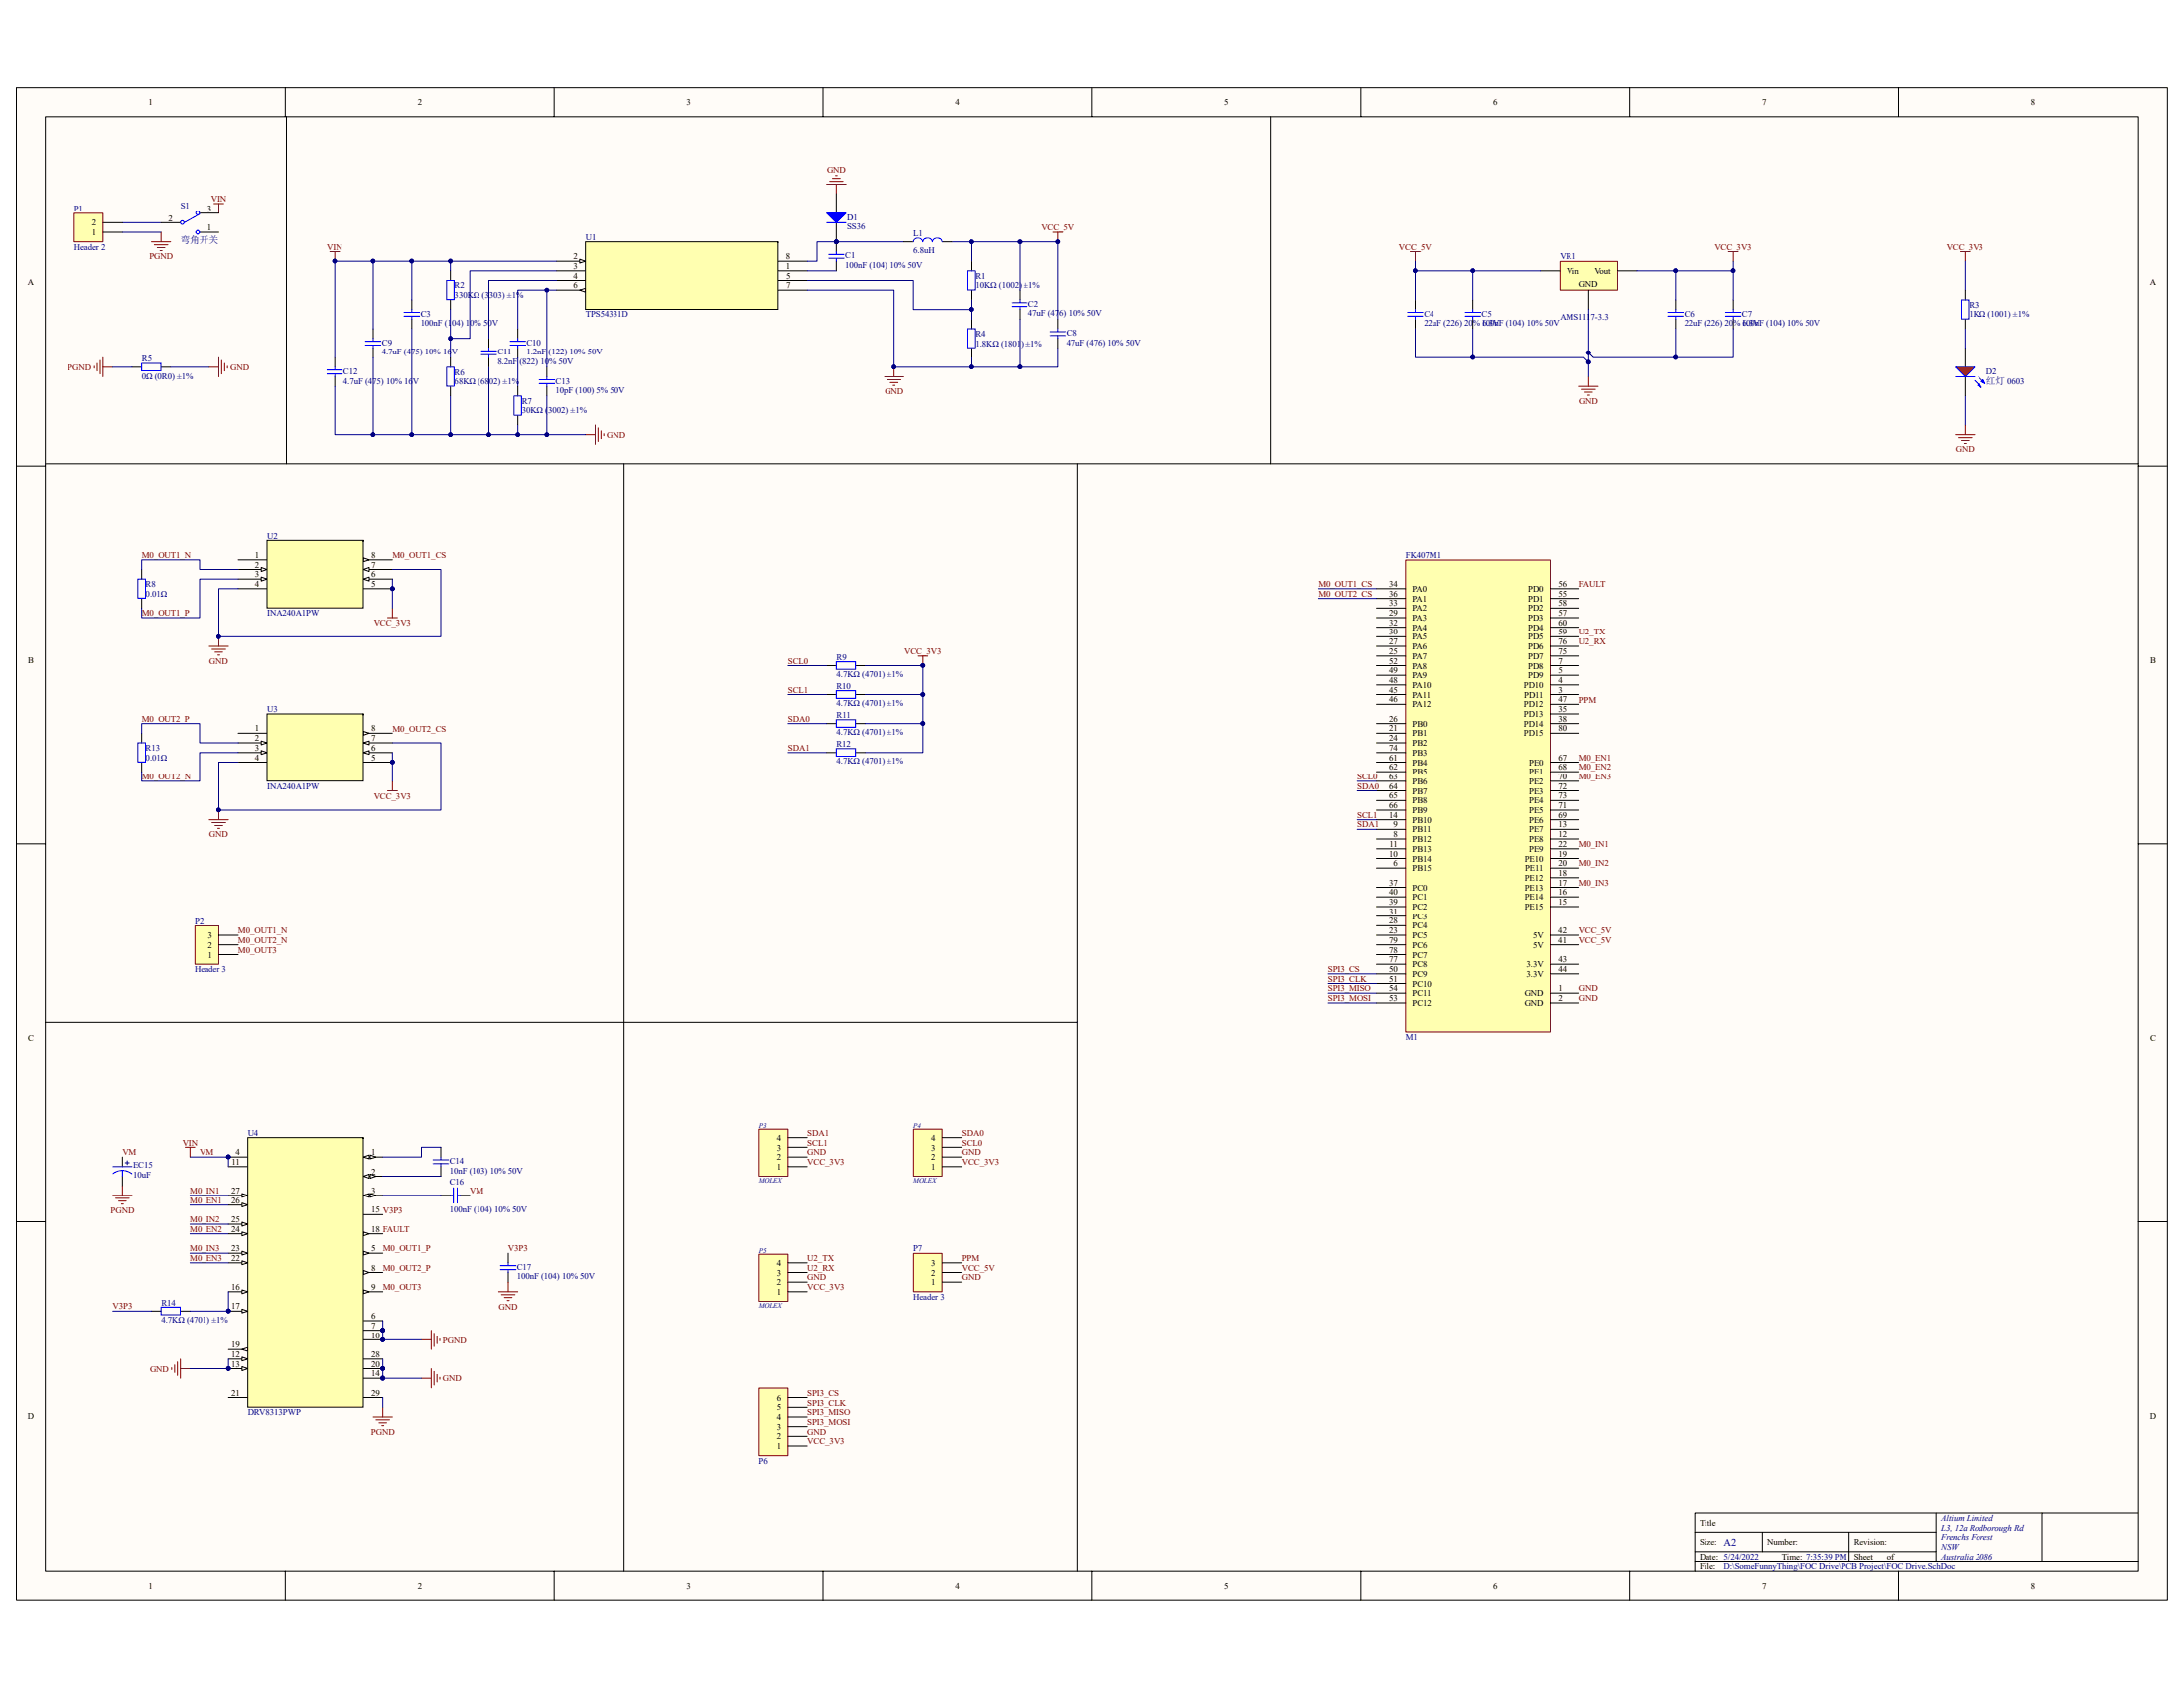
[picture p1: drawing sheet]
<svg xmlns="http://www.w3.org/2000/svg" width="279mm" height="216mm" viewBox="0 0 279 216" stroke-linecap="round" stroke-linejoin="round" font-family="sans-serif">
<path d="M2.1 11.3h275.2v193.3h-275.2z" fill="#fffcf8"/>
<path d="M2.1 11.3h275.2v193.3h-275.2z" fill="none" stroke="#000" stroke-width=".13"/>
<path d="M5.8 15h267.8v185.9h-267.8z" fill="#fffcf8"/>
<g fill="none" stroke="#000" stroke-width=".13">
<path d="M5.8 15h267.8v185.9h-267.8zM36.5 11.2v3.7M70.9 11.2v3.7M105.3 11.2v3.7M139.7 11.2v3.7M174.1 11.2v3.7M208.5 11.2v3.7M242.9 11.2v3.7M52.7 38.4v1.2M57.6 34.6v1.3M57.6 38.4v1.2M71.2 33.4h3.7"/>
<path d="M99.6 34.6h3.7M107 30.9v1.3M107 33.4v1.2M124.3 33.4v1.2M124.3 37.1v1.3M188.4 38.4v1.2M2.1 59.6h3.7M42.8 45.7v1.3M42.8 48.2v1.2M47.8 42v1.3M47.8 44.5v1.2M52.7 40.8v1.2"/>
<path d="M57.6 45.7v1.3M57.6 49.4v1.3M62.5 43.3v1.2M62.5 45.7v1.3M66.3 42v1.3M66.3 44.5v1.2M66.3 49.4v1.3M66.3 53.1v1.3M70 47v1.2M70 49.4v1.3M188.4 40.8v1.2M273.6 59.6h3.7"/>
<path d="M2.1 107.9h3.7M273.6 107.9h3.7M2.1 156.3h3.7M56.4 152.9h1.2M58.9 152.9h1.2M273.6 156.3h3.7M216.8 196h30.9M216.8 198.5h30.9M225.5 196v2.5M236.6 196v3.7M247.7 193.5v6.2M261.2 193.5h-44.4v7.4"/>
<path d="M273.6 193.5h-12.4v6.2M273.6 199.7h-56.8M36.5 200.9v3.7M70.9 200.9v3.7M105.3 200.9v3.7M139.7 200.9v3.7M174.1 200.9v3.7M208.5 200.9v3.7M242.9 200.9v3.7"/>
</g>
<g fill="none" stroke="#00f" stroke-width=".13">
<path d="M51.7 39.9h2M52.7 39.6v.3M57.1 35.9h1v2.4h-1zM106 33h2M106 32.6h2M107 32.2v.4M107 33v.4M123.8 34.6h.9v2.5h-.9zM187.5 39.9h1.9M188.4 39.6v.3M41.8 47.3h2M41.8 47.8h2"/>
<path d="M42.8 47v.3M42.8 47.8v.4M46.8 43.6h1.9M46.8 44.1h1.9M47.8 43.3v.3M47.8 44.1v.4M51.7 40.4h2M52.7 40.4v.4M57.1 47h1v2.4h-1zM61.6 44.9h1.9M61.6 45.4h1.9M62.5 44.5v.4"/>
<path d="M62.5 45.4v.3M65.3 43.6h1.9M65.3 44.1h1.9M65.8 50.7h.9v2.4h-.9zM66.3 43.3v.3M66.3 44.1v.4M69 48.6h2M69 49.1h2M70 48.2v.4M70 49.1v.3M187.5 40.4h1.9M188.4 40.4v.4"/>
<path d="M57.6 152.9h.4M58 151.9v2M58.5 151.9v2M58.5 152.9h.4"/>
</g>
<g fill="#000080" stroke="#000080" stroke-width=".13">
<circle cx="107" cy="30.9" r=".23"/>
<circle cx="42.8" cy="33.4" r=".23"/>
</g>
<path d="M42.2 32.2h1.2M42.8 32.2v1.2M74.9 55.6h1.2M76.1 54.4v2.4M76.5 54.7v1.8M76.9 55.1v1M77.2 55.5v.2" fill="none" stroke="#800000" stroke-width=".13"/>
<path d="M74.1 33.2l.8 .2-.8 .3z" fill="#fffcf8"/>
<path d="M71.2 34.6h3.7M71.2 35.9h3.7M71.2 37.1h3.7M74.1 33.2l.8 .2-.8 .3zM99.6 35.9h3.7" fill="none" stroke="#000" stroke-width=".13"/>
<path d="M74.1 37.1l.8-.2v.5z" fill="#fffcf8"/>
<path d="M74.1 37.1l.8-.2v.5zM99.6 37.1h3.7M99.6 33.4h3.7" fill="none" stroke="#000" stroke-width=".13"/>
<path d="M74.9 30.9v8.7h24.6v-8.7z" fill-rule="evenodd" fill="#ffffb0" stroke="#000" stroke-width=".13"/>
<path d="M130.4 37.1v1.3M130.4 39.6v1.2M16.9 47h1.2M20.6 47h1.2M124.3 40.8v1.2M124.3 44.5v1.2M135.4 40.8v1.2M135.4 43.3v1.2" fill="none" stroke="#000" stroke-width=".13"/>
<path d="M129.4 38.7h2M129.4 39.2h2M130.4 38.4v.3M130.4 39.2v.4M18.1 46.5h2.5v.9h-2.5zM123.8 42h.9v2.5h-.9zM134.4 42.9h2M134.4 42.4h2M135.4 42v.4M135.4 42.9v.4" fill="none" stroke="#00f" stroke-width=".13"/>
<g fill="none" stroke="#800000" stroke-width=".13">
<path d="M19.4 30.9h2.4M19.7 31.3h1.8M20.1 31.7h1M20.5 32.1h.2M20.6 29.7v1.2M27.4 26h1.2M28 26v1.3M105.7 23.6h2.5M106.1 23.2h1.7M106.5 22.8h1M106.9 22.5h.2M107 23.6v1.2"/>
<path d="M134.7 29.7h1.3M135.4 29.7v1.2M12.1 46.8v.3M12.4 46.5v1M12.8 46.1v1.7M13.2 47h1.2M13.2 45.7v2.5M26.8 47h1.2M28 45.7v2.5M28.4 46.1v1.7M28.7 46.5v1M29.1 46.8v.3"/>
</g>
<circle cx="135.4" cy="30.9" r=".23" fill="#000080" stroke="#000080" stroke-width=".13"/>
<path d="M199.6 33.5h7.3v3.6h-7.3z" fill="#ffffb0"/>
<path d="M180.4 32.2h1.3M181 32.2v1.2M199.6 33.4h7.3v3.7h-7.3zM221.1 32.2h1.3M221.8 32.2v1.2M250.8 32.2h1.2M251.4 32.2v1.2M202 49.4h2.5M202.4 49.8h1.7M202.8 50.2h.9M203.1 50.5h.3M203.2 48.2v1.2" fill="none" stroke="#800000" stroke-width=".13"/>
<g fill="none" stroke="#000" stroke-width=".13">
<path d="M181 38.4v1.2M197.1 34.6h2.4M203.2 37.1v2.5M206.9 34.6h2.5M214.4 38.4v1.2M221.8 38.4v1.2M251.4 37.1v1.3M181 40.8v1.2M214.4 40.8v1.2M221.8 40.8v1.2M251.4 40.8v1.2M251.4 44.5v2.5"/>
<path d="M251.4 48.2v2.5"/>
</g>
<g fill="none" stroke="#00f" stroke-width=".13">
<path d="M180 39.9h2M181 39.6v.3M213.4 39.9h1.9M214.4 39.6v.3M220.8 39.9h1.9M221.8 39.6v.3M250.9 38.4h.9v2.4h-.9zM180 40.4h2M181 40.4v.4M213.4 40.4h1.9M214.4 40.4v.4M220.8 40.4h1.9"/>
<path d="M221.8 40.4v.4"/>
</g>
<path d="M250.1 47h2.5l-1.2 1.2z" fill="#f00"/>
<path d="M250.1 47h2.5l-1.2 1.2zM252.6 48.7l.9 .9M253.1 48.2l.9 .9" fill="none" stroke="#00f" stroke-width=".13"/>
<path d="M253 49.3l.2-.2 .3 .5z" fill="#00f"/>
<path d="M253 49.3l.2-.2 .3 .5z" fill="none" stroke="#00f" stroke-width=".13"/>
<path d="M253.5 48.8l.2-.2 .3 .5z" fill="#00f"/>
<path d="M250.1 48.2h2.5M253.5 48.8l.2-.2 .3 .5z" fill="none" stroke="#00f" stroke-width=".13"/>
<path d="M250.1 55.6h2.5M250.5 56h1.7M250.9 56.3h1M251.2 56.7h.3M251.4 54.4v1.2" fill="none" stroke="#800000" stroke-width=".13"/>
<path d="M46.5 148h2.5" fill="none" stroke="#000" stroke-width=".13"/>
<path d="M46.5 148l.7-.3v.5z" fill="#fffcf8"/>
<path d="M46.5 148l.7-.3v.5z" fill="none" stroke="#000" stroke-width=".13"/>
<path d="M47.4 147.7l.7 .3-.7 .2z" fill="#fffcf8"/>
<path d="M46.5 150.4h2.5M47.4 147.7l.7 .3-.7 .2z" fill="none" stroke="#000" stroke-width=".13"/>
<path d="M46.5 150.4l.7-.2v.5z" fill="#fffcf8"/>
<path d="M46.5 150.4l.7-.2v.5z" fill="none" stroke="#000" stroke-width=".13"/>
<path d="M47.4 150.2l.7 .2-.7 .3z" fill="#fffcf8"/>
<path d="M46.5 152.9h2.5M47.4 150.2l.7 .2-.7 .3z" fill="none" stroke="#000" stroke-width=".13"/>
<path d="M46.5 152.9l.7-.2v.4z" fill="#fffcf8"/>
<path d="M46.5 152.9l.7-.2v.4z" fill="none" stroke="#000" stroke-width=".13"/>
<path d="M47.4 152.7l.7 .2-.7 .2z" fill="#fffcf8"/>
<path d="M29.2 148h2.5M47.4 152.7l.7 .2-.7 .2zM46.5 160.3h2.5" fill="none" stroke="#000" stroke-width=".13"/>
<circle cx="29.2" cy="148" r=".23" fill="#000080" stroke="#000080" stroke-width=".13"/>
<path d="M46.5 160l.7 .3-.7 .2z" fill="#fffcf8"/>
<path d="M46.5 160l.7 .3-.7 .2zM46.5 168.9h2.5M46.5 170.1h2.5M46.5 162.8h2.5" fill="none" stroke="#000" stroke-width=".13"/>
<circle cx="49" cy="170.1" r=".24" fill="#000080" stroke="#000080" stroke-width=".13"/>
<path d="M46.5 162.5l.7 .3-.7 .2z" fill="#fffcf8"/>
<path d="M46.5 162.5l.7 .3-.7 .2zM46.5 165.2h2.5" fill="none" stroke="#000" stroke-width=".13"/>
<path d="M46.5 165l.7 .2-.7 .3z" fill="#fffcf8"/>
<path d="M29.2 149.2h2.5M29.2 173.8h2.5M46.5 165l.7 .2-.7 .3zM46.5 171.4h2.5" fill="none" stroke="#000" stroke-width=".13"/>
<path d="M48.8 171.2l.2-.1 .1 .1 .1 .2-.1 .1-.1 .1-.2-.1-.1-.1z" fill-rule="evenodd" fill="#000080" stroke="#000080" stroke-width=".13"/>
<path d="M31 173.6l.7 .2-.7 .3z" fill="#fffcf8"/>
<path d="M29.2 175.1h2.5M31 173.6l.7 .2-.7 .3z" fill="none" stroke="#000" stroke-width=".13"/>
<path d="M31 174.8l.7 .3-.7 .2z" fill="#fffcf8"/>
<path d="M46.5 155.4h2.5M29.2 165.2h2.5M31 174.8l.7 .3-.7 .2zM46.5 176.3h2.5" fill="none" stroke="#000" stroke-width=".13"/>
<g fill="#000080" stroke="#000080" stroke-width=".13">
<circle cx="29.2" cy="175.1" r=".23"/>
<circle cx="49" cy="176.3" r=".24"/>
</g>
<path d="M31 165l.7 .2-.7 .3z" fill="#fffcf8"/>
<path d="M29.2 167.7h2.5M31 165l.7 .2-.7 .3z" fill="none" stroke="#000" stroke-width=".13"/>
<path d="M31 167.4l.7 .3-.7 .2z" fill="#fffcf8"/>
<path d="M46.5 157.8h2.5M31 167.4l.7 .3-.7 .2z" fill="none" stroke="#000" stroke-width=".13"/>
<circle cx="29.2" cy="167.7" r=".23" fill="#000080" stroke="#000080" stroke-width=".13"/>
<path d="M46.5 157.6l.7 .2-.7 .3z" fill="#fffcf8"/>
<path d="M46.5 157.6l.7 .2-.7 .3zM29.2 172.6h2.5" fill="none" stroke="#000" stroke-width=".13"/>
<path d="M31 172.6l.7-.2v.4z" fill="#fffcf8"/>
<path d="M29.2 178.8h2.5M29.2 161.5h2.5M31 172.6l.7-.2v.4zM46.5 175.1h2.5" fill="none" stroke="#000" stroke-width=".13"/>
<path d="M48.8 174.9l.2-.1 .1 .1 .1 .1-.1 .2-.1 .1-.2-.1-.1-.2z" fill-rule="evenodd" fill="#000080" stroke="#000080" stroke-width=".13"/>
<path d="M31 161.3l.7 .2-.7 .3z" fill="#fffcf8"/>
<path d="M29.2 160.3h2.5M31 161.3l.7 .2-.7 .3z" fill="none" stroke="#000" stroke-width=".13"/>
<path d="M31 160l.7 .3-.7 .2z" fill="#fffcf8"/>
<path d="M29.2 157.8h2.5M31 160l.7 .3-.7 .2z" fill="none" stroke="#000" stroke-width=".13"/>
<path d="M31 157.6l.7 .2-.7 .3z" fill="#fffcf8"/>
<path d="M29.2 156.6h2.5M31 157.6l.7 .2-.7 .3z" fill="none" stroke="#000" stroke-width=".13"/>
<path d="M31 156.3l.7 .3-.7 .2z" fill="#fffcf8"/>
<path d="M29.2 154.1h2.5M31 156.3l.7 .3-.7 .2z" fill="none" stroke="#000" stroke-width=".13"/>
<path d="M31 153.9l.7 .2-.7 .3z" fill="#fffcf8"/>
<path d="M29.2 152.9h2.5M31 153.9l.7 .2-.7 .3z" fill="none" stroke="#000" stroke-width=".13"/>
<path d="M31 152.7l.7 .2-.7 .2z" fill="#fffcf8"/>
<path d="M31 152.7l.7 .2-.7 .2zM46.5 173.8h2.5M46.5 178.8h2.5" fill="none" stroke="#000" stroke-width=".13"/>
<path d="M31.7 145.5v34.5h14.8v-34.5z" fill-rule="evenodd" fill="#ffffb0" stroke="#000" stroke-width=".13"/>
<g fill="#000080" stroke="#000080" stroke-width=".13">
<path d="M48.8 171.2l.2-.1 .1 .1 .1 .2-.1 .1-.1 .1-.2-.1-.1-.1z" fill-rule="evenodd"/>
<path d="M48.8 174.9l.2-.1 .1 .1 .1 .1-.1 .2-.1 .1-.2-.1-.1-.2z" fill-rule="evenodd"/>
<circle cx="29.2" cy="148" r=".23"/>
<circle cx="49" cy="170.1" r=".24"/>
<circle cx="29.2" cy="175.1" r=".23"/>
<circle cx="49" cy="176.3" r=".24"/>
<circle cx="29.2" cy="167.7" r=".23"/>
</g>
<path d="M30.5 71.6h3.7M30.5 72.8h3.7" fill="none" stroke="#000" stroke-width=".13"/>
<path d="M33.4 72.6l.8 .2-.8 .3z" fill="#fffcf8"/>
<path d="M30.5 74.1h3.7M33.4 72.6l.8 .2-.8 .3z" fill="none" stroke="#000" stroke-width=".13"/>
<path d="M33.4 73.8l.8 .3-.8 .2z" fill="#fffcf8"/>
<path d="M30.5 75.3h3.7M33.4 73.8l.8 .3-.8 .2zM46.5 75.3h3.7M46.5 74.1h3.7" fill="none" stroke="#000" stroke-width=".13"/>
<circle cx="50.2" cy="75.3" r=".23" fill="#000080" stroke="#000080" stroke-width=".13"/>
<path d="M46.5 74.1l.7-.3v.5z" fill="#fffcf8"/>
<path d="M46.5 74.1l.7-.3v.5zM46.5 72.8h3.7" fill="none" stroke="#000" stroke-width=".13"/>
<path d="M46.5 72.8l.7-.2v.5z" fill="#fffcf8"/>
<path d="M46.5 72.8l.7-.2v.5zM46.5 71.6h3.7" fill="none" stroke="#000" stroke-width=".13"/>
<path d="M46.5 71.4l.7 .2-.7 .2z" fill="#fffcf8"/>
<path d="M46.5 71.4l.7 .2-.7 .2z" fill="none" stroke="#000" stroke-width=".13"/>
<path d="M34.2 69.1v8.6h12.3v-8.6z" fill-rule="evenodd" fill="#ffffb0" stroke="#000" stroke-width=".13"/>
<g fill="#000080" stroke="#000080" stroke-width=".13">
<circle cx="50.2" cy="75.3" r=".23"/>
<circle cx="28" cy="81.4" r=".23"/>
</g>
<path d="M18.1 72.8v1.3M18.1 76.5v1.3M30.5 93.8h3.7M30.5 95h3.7" fill="none" stroke="#000" stroke-width=".13"/>
<path d="M17.6 74.1h1v2.4h-1z" fill="none" stroke="#00f" stroke-width=".13"/>
<path d="M49.6 79h1.2M50.2 77.8v1.2M26.8 82.7h2.4M27.1 83.1h1.8M27.5 83.4h1M27.9 83.8h.2M28 81.4v1.3" fill="none" stroke="#800000" stroke-width=".13"/>
<path d="M33.4 94.8l.8 .2-.8 .2z" fill="#fffcf8"/>
<path d="M30.5 96.2h3.7M33.4 94.8l.8 .2-.8 .2z" fill="none" stroke="#000" stroke-width=".13"/>
<path d="M33.4 96l.8 .2-.8 .3z" fill="#fffcf8"/>
<path d="M30.5 97.5h3.7M33.4 96l.8 .2-.8 .3zM46.5 97.5h3.7M46.5 96.2h3.7" fill="none" stroke="#000" stroke-width=".13"/>
<circle cx="50.2" cy="97.5" r=".23" fill="#000080" stroke="#000080" stroke-width=".13"/>
<path d="M46.5 96.2l.7-.2v.5z" fill="#fffcf8"/>
<path d="M46.5 96.2l.7-.2v.5zM46.5 95h3.7" fill="none" stroke="#000" stroke-width=".13"/>
<path d="M46.5 95l.7-.2v.4z" fill="#fffcf8"/>
<path d="M46.5 95l.7-.2v.4zM46.5 93.8h3.7" fill="none" stroke="#000" stroke-width=".13"/>
<path d="M46.5 93.5l.7 .3-.7 .2z" fill="#fffcf8"/>
<path d="M46.5 93.5l.7 .3-.7 .2z" fill="none" stroke="#000" stroke-width=".13"/>
<path d="M34.2 91.3v8.6h12.3v-8.6z" fill-rule="evenodd" fill="#ffffb0" stroke="#000" stroke-width=".13"/>
<g fill="#000080" stroke="#000080" stroke-width=".13">
<path d="M117.9 85l.2-.1 .2 .1v.1v.2l-.2 .1-.2-.1-.1-.2z" fill-rule="evenodd"/>
<path d="M130.2 30.8l.2-.1 .2 .1 .1 .1-.1 .2-.2 .1-.2-.1v-.2z" fill-rule="evenodd"/>
<path d="M130.2 46.8l.2-.1 .2 .1 .1 .1-.1 .2-.2 .1-.2-.1v-.2z" fill-rule="evenodd"/>
<path d="M130.2 46.8l.2-.1 .2 .1 .1 .1-.1 .2-.2 .1-.2-.1v-.2z" fill-rule="evenodd"/>
<path d="M130.2 30.8l.2-.1 .2 .1 .1 .1-.1 .2-.2 .1-.2-.1v-.2z" fill-rule="evenodd"/>
<path d="M203.1 46.2l.1-.1 .2 .1 .1 .1-.1 .2-.2 .1-.1-.1-.1-.2z" fill-rule="evenodd"/>
<path d="M203.1 46.2l.1-.1 .2 .1 .1 .1-.1 .2-.2 .1-.1-.1-.1-.2z" fill-rule="evenodd"/>
<path d="M203.1 44.9h.1h.2l.1 .2-.1 .2h-.2h-.1l-.1-.2z" fill-rule="evenodd"/>
<path d="M203.1 44.9h.1h.2l.1 .2-.1 .2h-.2h-.1l-.1-.2z" fill-rule="evenodd"/>
<path d="M117.9 92.4l.2-.1 .2 .1v.1v.2l-.2 .1-.2-.1-.1-.2z" fill-rule="evenodd"/>
<path d="M117.9 88.7l.2-.1 .2 .1v.1v.2l-.2 .1-.2-.1-.1-.2z" fill-rule="evenodd"/>
<path d="M117.9 85l.2-.1 .2 .1v.1v.2l-.2 .1-.2-.1-.1-.2z" fill-rule="evenodd"/>
<path d="M117.9 92.4l.2-.1 .2 .1v.1v.2l-.2 .1-.2-.1-.1-.2z" fill-rule="evenodd"/>
<path d="M117.9 88.7l.2-.1 .2 .1v.1v.2l-.2 .1-.2-.1-.1-.2z" fill-rule="evenodd"/>
<circle cx="50.2" cy="97.5" r=".23"/>
<circle cx="28" cy="103.6" r=".23"/>
<circle cx="70" cy="37.1" r=".23"/>
<circle cx="70" cy="55.6" r=".23"/>
<circle cx="66.3" cy="55.6" r=".23"/>
<circle cx="62.5" cy="55.6" r=".23"/>
<circle cx="57.6" cy="33.4" r=".23"/>
<circle cx="57.6" cy="43.3" r=".23"/>
<circle cx="57.6" cy="55.6" r=".23"/>
<circle cx="52.7" cy="33.4" r=".23"/>
<circle cx="52.7" cy="55.6" r=".23"/>
<circle cx="47.7" cy="33.4" r=".23"/>
<circle cx="47.7" cy="55.6" r=".23"/>
<circle cx="42.8" cy="33.4" r=".23"/>
<circle cx="107" cy="30.9" r=".23"/>
<circle cx="124.2" cy="30.9" r=".23"/>
<circle cx="124.2" cy="39.6" r=".23"/>
<circle cx="135.4" cy="30.9" r=".23"/>
<circle cx="124.2" cy="46.9" r=".23"/>
<circle cx="114.4" cy="46.9" r=".23"/>
<circle cx="181" cy="34.6" r=".23"/>
<circle cx="188.4" cy="34.6" r=".23"/>
<circle cx="188.4" cy="45.7" r=".23"/>
<circle cx="214.3" cy="45.7" r=".23"/>
<circle cx="214.3" cy="34.6" r=".23"/>
<circle cx="221.7" cy="34.6" r=".23"/>
<circle cx="28" cy="81.4" r=".23"/>
<circle cx="50.2" cy="75.3" r=".23"/>
</g>
<path d="M18.1 93.8v1.2M18.1 97.5v1.2M105.7 85.2h1.3M105.7 88.8h1.3M105.7 92.5h1.3M105.7 96.2h1.3M109.5 85.2h1.2M109.5 88.8h1.2M109.5 92.5h1.2M109.5 96.2h1.2M19.4 167.7h1.2M23.1 167.7h1.2" fill="none" stroke="#000" stroke-width=".13"/>
<path d="M17.6 95h1v2.5h-1zM107 84.7h2.4v.9h-2.4zM107 88.3h2.4v1h-2.4zM107 92.1h2.4v.9h-2.4zM107 95.7h2.4v1h-2.4zM20.6 167.2h2.5v.9h-2.5z" fill="none" stroke="#00f" stroke-width=".13"/>
<path d="M50.2 99.9v1.3M117.5 83.9h1.2M118.1 83.9v1.3M26.8 104.9h2.4M27.1 105.2h1.8M27.5 105.6h1M27.9 106h.2M28 103.6v1.3M49.6 101.2h1.2" fill="none" stroke="#800000" stroke-width=".13"/>
<g fill="none" stroke="#000080" stroke-width=".13">
<path d="M15.7 28.5h4.9M15.7 29.7h4.9M47.8 33.4v8.6M52.7 33.4v5M57.6 33.4v1.2M57.6 39.6v6.1M70 37.1h-3.7v4.9M71.2 35.9h-8.7v7.4M71.2 34.6h-11.1v8.7h-2.5M71.2 33.4h-28.4v12.3M71.2 37.1h-1.2v9.9M103.3 35.9h13.6v3.7h7.4"/>
<path d="M103.3 37.1h11.1v9.9h9.9M103.3 34.6h3.7M115.6 30.9h-11.1v2.5h-1.2M121.8 30.9h13.6v9.9M124.3 30.9v2.5M124.3 38.4v2.4M130.4 30.9v6.2M181 34.6h16.1M181 33.4v5M188.4 34.6v3.8M203.2 39.6v6.8M209.4 34.6h12.4v3.8"/>
<path d="M214.4 34.6v3.8M221.8 33.4v1.2M251.4 33.4v3.7M14.4 47h2.5M21.8 47h5M42.8 49.4v6.2h5M47.8 45.7v9.9h4.9M52.7 42v13.6h4.9M57.6 50.7v4.9h4.9M62.5 47v8.6h3.8M66.3 45.7v3.7M70 50.7v4.9h-3.7v-1.2"/>
<path d="M70 55.6h4.9M130.4 40.8v6.2M135.4 44.5v2.5h-11.1v-1.3M181 42v3.7h21.6l.6 .7v1.8M188.4 42v3.7M214.4 42v3.7M221.8 42v3.7h-17.9l-.7-.6M251.4 42v2.5M251.4 50.7v3.7M18.1 72.8v-1.2h7.4v1.2h5M30.5 74.1h-5v4.9h-7.4v-1.2M50.2 74.1v3.7"/>
<path d="M50.2 72.8h6.2v8.6h-28.4v-6.1h2.5M18.1 93.8v-1.3h7.4v2.5h5M30.5 96.2h-5v3.7h-7.4v-1.2M50.2 95h6.2v8.6h-28.4v-6.1h2.5M50.2 96.2v3.7M100.8 85.2h4.9M100.8 88.8h4.9M100.8 92.5h4.9M100.8 96.2h4.9M110.7 85.2h7.4v11h-7.4M110.7 88.8h7.4M110.7 92.5h7.4"/>
</g>
<path d="M179.8 71.6h18.5v60.4h-18.5z" fill="#ffffb0"/>
<g fill="none" stroke="#800000" stroke-width=".13">
<path d="M179.8 71.6h18.5v60.4h-18.5zM14.4 152.9h2.5M14.8 153.3h1.7M15.2 153.6h1M15.5 154h.3M15.7 151.7v1.2M23.7 146.7h1.2M24.3 146.7v1.3M21.9 174.9v.3M22.3 174.6v1M22.7 174.2v1.7M23.1 175.1h1.2"/>
<path d="M23.1 173.8v2.5M53.9 171.4h1.3M53.9 176.3h1.3M55.2 170.1v2.5M55.2 175.1v2.4M55.5 170.5v1.7M55.5 175.4v1.8M55.9 170.9v1M55.9 175.8v1M56.3 171.3v.2M56.3 176.2v.2M63.8 165.2h2.5"/>
<path d="M64.2 165.6h1.7M64.5 165.9h1M64.9 166.3h.3M65 164v1.2M47.8 181.2h2.4M48.1 181.6h1.7M48.5 182h1M48.9 182.3h.2M49 180v1.2"/>
</g>
<g fill="none" stroke="#000" stroke-width=".13">
<path d="M176.1 79h3.7M176.1 77.8h3.7M176.1 75.3h3.7M176.1 76.5h3.7M198.3 79h3.7M198.3 77.8h3.7M198.3 75.3h3.7M198.3 76.5h3.7M176.1 88.8h3.7M176.1 87.6h3.7M176.1 86.4h3.7M176.1 85.2h3.7"/>
<path d="M176.1 93.8h3.7M176.1 95h3.7M176.1 83.9h3.7M176.1 92.5h3.7M176.1 82.7h3.7M176.1 81.4h3.7M176.1 80.2h3.7M176.1 90.1h3.7M176.1 97.5h3.7M176.1 98.7h3.7M176.1 99.9h3.7M176.1 96.2h3.7"/>
<path d="M198.3 88.8h3.7M198.3 87.6h3.7M198.3 86.4h3.7M198.3 85.2h3.7M198.3 93.8h3.7M198.3 83.9h3.7M198.3 92.5h3.7M198.3 82.7h3.7M198.3 81.4h3.7M198.3 80.2h3.7M198.3 91.3h3.7M198.3 90.1h3.7"/>
<path d="M198.3 97.5h3.7M198.3 98.7h3.7M198.3 99.9h3.7M176.1 111h3.7M176.1 107.3h3.7M176.1 106.1h3.7M176.1 109.8h3.7M176.1 108.6h3.7M176.1 104.9h3.7M176.1 116h3.7M176.1 114.7h3.7M176.1 113.5h3.7"/>
<path d="M176.1 119.6h3.7M176.1 118.4h3.7M176.1 117.2h3.7M176.1 101.2h3.7M176.1 102.4h3.7M176.1 103.6h3.7M198.3 111h3.7M198.3 107.3h3.7M198.3 106.1h3.7M198.3 109.8h3.7M198.3 108.6h3.7M198.3 104.9h3.7"/>
<path d="M198.3 116h3.7M198.3 114.7h3.7M198.3 113.5h3.7M198.3 112.2h3.7M198.3 119.6h3.7M198.3 101.2h3.7M198.3 102.4h3.7M198.3 103.6h3.7M176.1 127h3.7M176.1 128.3h3.7M176.1 120.9h3.7M176.1 123.3h3.7"/>
<path d="M176.1 124.6h3.7M176.1 125.8h3.7M176.1 122.1h3.7M198.3 127h3.7M198.3 128.3h3.7M198.3 120.9h3.7M198.3 123.3h3.7M198.3 124.6h3.7M56.4 146.7v1.3M56.4 149.2v1.2M65 160.3v1.2M65 162.8v1.2"/>
</g>
<path d="M55.4 148.8h2M55.4 148.3h2M56.4 148v.3M56.4 148.8v.4M64 162.4h2M64 161.9h2M65 161.5v.4M65 162.4v.4" fill="none" stroke="#00f" stroke-width=".13"/>
<g fill="none" stroke="#000080" stroke-width=".13">
<path d="M168.7 75.3h7.4M168.7 76.5h7.4M173.6 99.9h2.5M173.6 101.2h2.5M173.6 104.9h2.5M173.6 106.1h2.5M169.9 124.6h6.2M169.9 125.8h6.2M169.9 127h6.2M169.9 128.3h6.2M24.3 148h4.9v1.2M49 150.4h7.4"/>
<path d="M49 152.9h7.4M56.4 146.7h-2.5v1.3h-4.9M14.4 167.7h5M29.2 173.8v1.3h-4.9M29.2 165.2v2.5h-4.9M49 168.9v2.5h4.9M49 173.8v2.5h4.9M49 178.8v1.2"/>
</g>
<g fill="#000080" stroke="#000080" stroke-width=".13">
<path d="M48.8 171.2l.2-.1 .1 .1 .1 .2-.1 .1-.1 .1-.2-.1-.1-.1z" fill-rule="evenodd"/>
<path d="M48.8 174.9l.2-.1 .1 .1 .1 .1-.1 .2-.1 .1-.2-.1-.1-.2z" fill-rule="evenodd"/>
<circle cx="49" cy="170.1" r=".24"/>
<circle cx="49" cy="176.3" r=".24"/>
<circle cx="29.2" cy="148" r=".23"/>
<circle cx="29.2" cy="175.1" r=".23"/>
<circle cx="29.2" cy="167.7" r=".23"/>
</g>
<path d="M97.2 160.4h3.6v6h-3.6z" fill="#ffffb0"/>
<path d="M97.1 160.4h3.7v6h-3.7z" fill="none" stroke="#800000" stroke-width=".13"/>
<path d="M100.8 165.2h2.5M100.8 164h2.5M100.8 162.8h2.5M100.8 161.5h2.5" fill="none" stroke="#000" stroke-width=".13"/>
<path d="M97.2 177.6h3.6v8.5h-3.6z" fill="#ffffb0"/>
<path d="M97.1 177.5h3.7v8.6h-3.7z" fill="none" stroke="#800000" stroke-width=".13"/>
<path d="M100.8 178.8h2.5M100.8 184.9h2.5M100.8 183.7h2.5M100.8 182.5h2.5M100.8 181.2h2.5M100.8 180h2.5" fill="none" stroke="#000" stroke-width=".13"/>
<path d="M97.2 144.4h3.6v6h-3.6z" fill="#ffffb0"/>
<path d="M97.1 144.4h3.7v6h-3.7z" fill="none" stroke="#800000" stroke-width=".13"/>
<path d="M100.8 149.2h2.5M100.8 148h2.5M100.8 146.7h2.5M100.8 145.5h2.5" fill="none" stroke="#000" stroke-width=".13"/>
<path d="M116.9 144.4h3.6v6h-3.6z" fill="#ffffb0"/>
<path d="M116.9 144.4h3.6v6h-3.6z" fill="none" stroke="#800000" stroke-width=".13"/>
<path d="M36.6 14.9v44.4M162.5 14.9v44.4M5.8 59.3h267.8M79.8 59.3v141.6M137.8 59.3v71.4h-132M137.8 130.7v70.2M120.6 149.2h2.4M120.6 148h2.4M120.6 146.7h2.4M120.6 145.5h2.4" fill="none" stroke="#000" stroke-width=".13"/>
<path d="M24.3 152.9h4.9M24.3 154.1h4.9M24.3 156.6h4.9M24.3 157.8h4.9M24.3 160.3h4.9M24.3 161.5h4.9" fill="none" stroke="#000080" stroke-width=".13"/>
<path d="M116.9 160.3h3.6v4.9h-3.6z" fill="#ffffb0"/>
<path d="M116.9 160.3h3.6v4.9h-3.6z" fill="none" stroke="#800000" stroke-width=".13"/>
<path d="M107 24.8v2.5M107 28.5v2.4M115.6 30.9h1.3M120.6 30.9h1.2M120.6 164h2.4M120.6 162.8h2.4M120.6 161.5h2.4" fill="none" stroke="#000" stroke-width=".13"/>
<path d="M116.9 30.9a.63 .63 0 0 1 .6-.4 .63 .63 0 0 1 .6 .4 .62 .62 0 0 1 .6-.4 .62 .62 0 0 1 .6 .4M119.3 30.9a.63 .63 0 0 1 .6-.4 .63 .63 0 0 1 .6 .4" fill="none" stroke="#00f" stroke-width=".13"/>
<circle cx="107" cy="30.9" r=".23" fill="#000080" stroke="#000080" stroke-width=".13"/>
<path d="M105.7 27.3h2.5l-1.2 1.2z" fill="#00f"/>
<path d="M105.7 28.5h2.5M105.7 27.3h2.5l-1.2 1.2z" fill="none" stroke="#00f" stroke-width=".13"/>
<circle cx="107" cy="30.9" r=".23" fill="#000080" stroke="#000080" stroke-width=".13"/>
<path d="M9.5 27.3h3.7v3.6h-3.7z" fill="#ffffb0"/>
<path d="M9.5 27.3h3.7v3.6h-3.7z" fill="none" stroke="#800000" stroke-width=".13"/>
<path d="M13.2 29.7h2.5M13.2 28.5h2.5" fill="none" stroke="#000" stroke-width=".13"/>
<path d="M25 118.4h3v4.9h-3z" fill="#ffffb0"/>
<path d="M113.2 48.2h2.4M113.5 48.6h1.8M113.9 48.9h1M114.3 49.3h.2M114.4 47v1.2M24.9 118.4h3.1v4.9h-3.1z" fill="none" stroke="#800000" stroke-width=".13"/>
<path d="M20.6 28.5h2.5M25.5 27.3h2.5M25.5 29.7h2.5M28 119.6h2.5M28 122.1h2.5M28 120.9h2.5M15.7 148v1.2M15.7 150.4v1.3" fill="none" stroke="#000" stroke-width=".13"/>
<circle cx="114.4" cy="46.9" r=".23" fill="#000080" stroke="#000080" stroke-width=".13"/>
<g fill="none" stroke="#00f" stroke-width=".13">
<path d="M25.5 27.4l-1.9 1.1M14.4 149.2h2.5M14.5 150.1a2 2 0 0 1 1.2-.4 1.99 1.99 0 0 1 1.2 .4M15.7 149.7v.7"/>
<circle cx="23.3" cy="28.5" r=".23"/>
<circle cx="25.3" cy="27.2" r=".23"/>
<circle cx="25.3" cy="29.7" r=".23"/>
</g>
<path d="M16 148.7h.5M16.3 148.5v.4" fill="none" stroke="#0c0087" stroke-width=".13"/>
<text font-size="1.3" fill="#000080" x="220.5" y="197.7">A2</text>
<g font-size="1.2" fill="#000080">
<text x="23.1" y="31.1">弯角开关</text>
<text x="254.1" y="49.1">红灯 0603</text>
</g>
<g font-size="1.1">
<text x="19" y="13.5">1</text>
<text x="53.4" y="13.5">2</text>
<text x="87.8" y="13.5">3</text>
<text x="122.2" y="13.5">4</text>
<text x="156.6" y="13.5">5</text>
<text x="191" y="13.5">6</text>
<text x="225.4" y="13.5">7</text>
<text x="259.8" y="13.5">8</text>
<text x="11.8" y="28.9">2</text>
<text x="21.5" y="28.3">2</text>
<text x="26.5" y="27">3</text>
<text x="26.5" y="29.5">1</text>
<text x="11.8" y="30.1">1</text>
<text x="73.4" y="33.2">2</text>
<text x="73.4" y="34.4">3</text>
<text x="73.4" y="35.6">4</text>
<text x="100.6" y="34.4">1</text>
<text x="100.6" y="33.2">8</text>
<text x="100.6" y="35.6">5</text>
<text x="200.4" y="35">Vin</text>
<text x="204" y="35">Vout</text>
<text x="3.5" y="36.4">A</text>
<text x="73.4" y="36.9">6</text>
<text x="100.6" y="36.9">7</text>
<text x="202" y="36.6">GND</text>
<text x="275" y="36.4">A</text>
<text x="32.6" y="71.4">1</text>
<text x="47.5" y="71.4">8</text>
<text x="32.6" y="72.6">2</text>
<text x="32.6" y="73.8">3</text>
<text x="32.6" y="75.1">4</text>
<text x="47.5" y="75.1">5</text>
<text x="47.5" y="73.8">6</text>
<text x="47.5" y="72.6">7</text>
<text x="177.7" y="77.5">33</text>
<text x="177.7" y="75.1">34</text>
<text x="177.7" y="76.3">36</text>
<text x="180.7" y="75.7">PA0</text>
<text x="180.7" y="76.9">PA1</text>
<text x="195.5" y="76.9">PD1</text>
<text x="195.5" y="75.7">PD0</text>
<text x="199.3" y="76.3">55</text>
<text x="199.3" y="75.1">56</text>
<text x="199.3" y="77.5">58</text>
<text x="177.7" y="83.7">25</text>
<text x="177.7" y="82.5">27</text>
<text x="177.7" y="78.8">29</text>
<text x="177.7" y="81.2">30</text>
<text x="177.7" y="80">32</text>
<text x="180.7" y="83.1">PA6</text>
<text x="180.7" y="79.4">PA3</text>
<text x="180.7" y="81.8">PA5</text>
<text x="180.7" y="80.6">PA4</text>
<text x="180.7" y="78.1">PA2</text>
<text x="195.5" y="79.4">PD3</text>
<text x="195.5" y="78.1">PD2</text>
<text x="195.5" y="81.8">PD5</text>
<text x="195.5" y="80.6">PD4</text>
<text x="195.5" y="83.1">PD6</text>
<text x="199.3" y="78.8">57</text>
<text x="199.3" y="81.2">59</text>
<text x="199.3" y="80">60</text>
<text x="199.3" y="83.7">75</text>
<text x="199.3" y="82.5">76</text>
<text x="3.6" y="84.8">B</text>
<text x="177.7" y="88.6">45</text>
<text x="177.7" y="89.9">46</text>
<text x="177.7" y="87.4">48</text>
<text x="177.7" y="86.1">49</text>
<text x="177.7" y="84.9">52</text>
<text x="180.7" y="84.3">PA7</text>
<text x="180.7" y="89.2">PA11</text>
<text x="180.7" y="88">PA10</text>
<text x="180.7" y="86.8">PA9</text>
<text x="180.7" y="85.5">PA8</text>
<text x="194.9" y="88">PD10</text>
<text x="195" y="89.2">PD11</text>
<text x="195.5" y="86.8">PD9</text>
<text x="195.5" y="85.5">PD8</text>
<text x="195.5" y="84.3">PD7</text>
<text x="199.3" y="88.6">3</text>
<text x="199.3" y="86.1">5</text>
<text x="199.3" y="84.9">7</text>
<text x="199.3" y="87.4">4</text>
<text x="199.3" y="89.9">47</text>
<text x="275.1" y="84.8">B</text>
<text x="32.6" y="93.5">1</text>
<text x="32.6" y="94.8">2</text>
<text x="47.5" y="93.5">8</text>
<text x="47.5" y="94.8">7</text>
<text x="177.7" y="93.5">21</text>
<text x="177.7" y="94.8">24</text>
<text x="177.7" y="92.3">26</text>
<text x="180.7" y="94.1">PB1</text>
<text x="180.7" y="95.4">PB2</text>
<text x="180.7" y="92.9">PB0</text>
<text x="180.7" y="90.5">PA12</text>
<text x="194.9" y="91.7">PD13</text>
<text x="194.9" y="92.9">PD14</text>
<text x="194.9" y="90.5">PD12</text>
<text x="194.9" y="94.1">PD15</text>
<text x="199.3" y="91.1">35</text>
<text x="199.3" y="92.3">38</text>
<text x="199.3" y="93.5">80</text>
<text x="32.6" y="96">3</text>
<text x="32.6" y="97.2">4</text>
<text x="47.5" y="97.2">5</text>
<text x="47.5" y="96">6</text>
<text x="177.7" y="97.2">61</text>
<text x="177.7" y="98.5">62</text>
<text x="177.7" y="99.7">63</text>
<text x="177.7" y="100.9">64</text>
<text x="177.7" y="96">74</text>
<text x="180.7" y="97.9">PB4</text>
<text x="180.7" y="99.1">PB5</text>
<text x="180.7" y="100.3">PB6</text>
<text x="180.7" y="101.6">PB7</text>
<text x="180.7" y="96.6">PB3</text>
<text x="195.6" y="97.9">PE0</text>
<text x="195.6" y="99.1">PE1</text>
<text x="195.6" y="100.3">PE2</text>
<text x="195.6" y="101.6">PE3</text>
<text x="199.3" y="97.2">67</text>
<text x="199.3" y="98.5">68</text>
<text x="199.3" y="99.7">70</text>
<text x="199.3" y="100.9">72</text>
<text x="177.7" y="104.6">14</text>
<text x="177.7" y="102.2">65</text>
<text x="177.7" y="103.4">66</text>
<text x="178.3" y="107.1">8</text>
<text x="178.3" y="105.9">9</text>
<text x="180.7" y="107.7">PB12</text>
<text x="180.7" y="106.5">PB11</text>
<text x="180.7" y="105.2">PB10</text>
<text x="180.7" y="102.8">PB8</text>
<text x="180.7" y="104">PB9</text>
<text x="195.6" y="107.7">PE8</text>
<text x="195.6" y="106.5">PE7</text>
<text x="195.6" y="105.2">PE6</text>
<text x="195.6" y="104">PE5</text>
<text x="195.6" y="102.8">PE4</text>
<text x="199.3" y="107.1">12</text>
<text x="199.3" y="105.9">13</text>
<text x="199.3" y="104.6">69</text>
<text x="199.3" y="103.4">71</text>
<text x="199.3" y="102.2">73</text>
<text x="177.7" y="109.6">10</text>
<text x="177.7" y="113.2">37</text>
<text x="177.7" y="108.3">11</text>
<text x="178.3" y="110.8">6</text>
<text x="180.7" y="111.4">PB15</text>
<text x="180.7" y="110.2">PB14</text>
<text x="180.7" y="108.9">PB13</text>
<text x="180.7" y="113.9">PC0</text>
<text x="195" y="113.9">PE13</text>
<text x="195" y="112.6">PE12</text>
<text x="195" y="110.2">PE10</text>
<text x="195.1" y="111.4">PE11</text>
<text x="195.6" y="108.9">PE9</text>
<text x="199.3" y="110.8">20</text>
<text x="199.3" y="108.3">22</text>
<text x="199.3" y="113.2">17</text>
<text x="199.3" y="112">18</text>
<text x="199.3" y="109.6">19</text>
<text x="177.7" y="119.4">23</text>
<text x="177.7" y="118.2">28</text>
<text x="177.7" y="116.9">31</text>
<text x="177.7" y="115.7">39</text>
<text x="177.7" y="114.5">40</text>
<text x="180.7" y="118.8">PC4</text>
<text x="180.7" y="117.6">PC3</text>
<text x="180.7" y="116.3">PC2</text>
<text x="180.7" y="115.1">PC1</text>
<text x="195" y="116.3">PE15</text>
<text x="195" y="115.1">PE14</text>
<text x="199.3" y="119.4">42</text>
<text x="199.3" y="115.7">15</text>
<text x="199.3" y="114.5">16</text>
<text x="26.6" y="122.5">1</text>
<text x="26.6" y="121.3">2</text>
<text x="26.6" y="120">3</text>
<text x="177.7" y="124.3">50</text>
<text x="177.7" y="125.6">51</text>
<text x="177.7" y="123.1">77</text>
<text x="177.7" y="121.9">78</text>
<text x="177.7" y="120.6">79</text>
<text x="180.7" y="120">PC5</text>
<text x="180.7" y="124.9">PC9</text>
<text x="180.7" y="123.7">PC8</text>
<text x="180.7" y="122.5">PC7</text>
<text x="180.7" y="121.3">PC6</text>
<text x="195.3" y="123.7">3.3V</text>
<text x="195.3" y="124.9">3.3V</text>
<text x="196.1" y="121.3">5V</text>
<text x="196.1" y="120">5V</text>
<text x="199.3" y="120.6">41</text>
<text x="199.3" y="123.1">43</text>
<text x="199.3" y="124.3">44</text>
<text x="177.7" y="128">53</text>
<text x="177.7" y="126.8">54</text>
<text x="180.7" y="126.2">PC10</text>
<text x="180.7" y="128.7">PC12</text>
<text x="180.7" y="127.4">PC11</text>
<text x="195" y="127.4">GND</text>
<text x="195" y="128.7">GND</text>
<text x="199.3" y="126.8">1</text>
<text x="199.3" y="128">2</text>
<text x="3.6" y="133.1">C</text>
<text x="275.1" y="133.1">C</text>
<text x="29.7" y="149">11</text>
<text x="30.2" y="147.7">4</text>
<text x="47.5" y="147.7">1</text>
<text x="99.4" y="149.6">1</text>
<text x="99.4" y="148.4">2</text>
<text x="99.4" y="147.1">3</text>
<text x="99.4" y="145.9">4</text>
<text x="119.1" y="149.6">1</text>
<text x="119.1" y="148.4">2</text>
<text x="119.1" y="147.1">3</text>
<text x="119.1" y="145.9">4</text>
<text x="29.6" y="153.9">26</text>
<text x="29.6" y="152.7">27</text>
<text x="47.5" y="150.2">2</text>
<text x="47.5" y="152.7">3</text>
<text x="47.5" y="155.1">15 V3P3</text>
<text x="29.6" y="161.3">22</text>
<text x="29.6" y="160.1">23</text>
<text x="29.6" y="157.6">24</text>
<text x="29.6" y="156.4">25</text>
<text x="47.5" y="160.1">5</text>
<text x="47.5" y="157.6">18 FAULT</text>
<text x="99.4" y="161.9">4</text>
<text x="119.1" y="161.9">3</text>
<text x="29.6" y="165">16</text>
<text x="29.6" y="167.4">17</text>
<text x="47.5" y="162.5">8</text>
<text x="47.5" y="165">9</text>
<text x="99.4" y="165.6">1</text>
<text x="99.4" y="164.4">2</text>
<text x="99.4" y="163.1">3</text>
<text x="119.1" y="164.4">1</text>
<text x="119.1" y="163.1">2</text>
<text x="29.6" y="173.6">12</text>
<text x="29.6" y="172.4">19</text>
<text x="47.5" y="168.7">6</text>
<text x="47.5" y="169.9">7</text>
<text x="47.5" y="171.1">10</text>
<text x="47.5" y="173.6">28</text>
<text x="29.6" y="174.8">13</text>
<text x="29.6" y="178.5">21</text>
<text x="47.5" y="178.5">29</text>
<text x="47.5" y="176.1">14</text>
<text x="47.5" y="174.8">20</text>
<text x="99.4" y="179.2">6</text>
<text x="3.5" y="181.5">D</text>
<text x="99.4" y="185.3">1</text>
<text x="99.4" y="184.1">2</text>
<text x="99.4" y="182.8">3</text>
<text x="99.4" y="181.6">4</text>
<text x="99.4" y="180.4">5</text>
<text x="275" y="181.5">D</text>
<text x="217.4" y="195.2">Title</text>
<text x="217.4" y="197.6">Size:</text>
<text x="226.1" y="197.6">Number:</text>
<text x="237.2" y="197.6">Revision:</text>
<text x="19" y="203.2">1</text>
<text x="53.4" y="203.2">2</text>
<text x="87.8" y="203.2">3</text>
<text x="122.2" y="203.2">4</text>
<text x="156.6" y="203.2">5</text>
<text x="191" y="203.2">6</text>
<text x="217.4" y="199.5">Date: 5/24/2022</text>
<text x="217.4" y="200.7">File:</text>
<text x="225.4" y="203.2">7</text>
<text x="227.9" y="199.5">Time: 7:35:39 PM</text>
<text x="237.2" y="199.5">Sheet</text>
<text x="241.4" y="199.5">of</text>
<text x="259.8" y="203.2">8</text>
</g>
<g font-size="1.1" fill="#800000">
<text x="105.8" y="22.1">GND</text>
<text x="27" y="25.8">VIN</text>
<text x="133.3" y="29.5">VCC_5V</text>
<text x="19.1" y="33.2">PGND</text>
<text x="41.8" y="32">VIN</text>
<text x="178.9" y="32">VCC_5V</text>
<text x="219.4" y="32">VCC_3V3</text>
<text x="249" y="32">VCC_3V3</text>
<text x="8.7" y="47.3">PGND</text>
<text x="29.5" y="47.3">GND</text>
<text x="113.2" y="50.4">GND</text>
<text x="202.1" y="51.7">GND</text>
<text x="77.6" y="56">GND</text>
<text x="250.2" y="57.8">GND</text>
<text x="18.1" y="71.4">M0_OUT1_N</text>
<text x="50.2" y="71.4">M0_OUT1_CS</text>
<text x="168.7" y="75.1">M0_OUT1_CS</text>
<text x="168.7" y="76.3">M0_OUT2_CS</text>
<text x="202" y="75.1">FAULT</text>
<text x="18.1" y="78.8">M0_OUT1_P</text>
<text x="47.8" y="80">VCC_3V3</text>
<text x="115.7" y="83.7">VCC_3V3</text>
<text x="202" y="81.2">U2_TX</text>
<text x="202" y="82.5">U2_RX</text>
<text x="26.8" y="84.9">GND</text>
<text x="100.8" y="84.9">SCL0</text>
<text x="100.8" y="88.6">SCL1</text>
<text x="202" y="89.9">PPM</text>
<text x="18.1" y="92.3">M0_OUT2_P</text>
<text x="50.2" y="93.5">M0_OUT2_CS</text>
<text x="100.8" y="92.3">SDA0</text>
<text x="18.1" y="99.7">M0_OUT2_N</text>
<text x="100.8" y="96">SDA1</text>
<text x="173.6" y="99.7">SCL0</text>
<text x="173.6" y="100.9">SDA0</text>
<text x="202" y="97.2">M0_EN1</text>
<text x="202" y="98.5">M0_EN2</text>
<text x="202" y="99.7">M0_EN3</text>
<text x="26.8" y="107.1">GND</text>
<text x="47.8" y="102.2">VCC_3V3</text>
<text x="173.6" y="104.6">SCL1</text>
<text x="173.6" y="105.9">SDA1</text>
<text x="202" y="108.3">M0_IN1</text>
<text x="202" y="110.8">M0_IN2</text>
<text x="202" y="113.2">M0_IN3</text>
<text x="30.5" y="119.4">M0_OUT1_N</text>
<text x="202" y="119.4">VCC_5V</text>
<text x="30.5" y="120.6">M0_OUT2_N</text>
<text x="30.5" y="121.9">M0_OUT3</text>
<text x="169.9" y="125.6">SPI3_CLK</text>
<text x="169.9" y="124.3">SPI3_CS</text>
<text x="202" y="120.7">VCC_5V</text>
<text x="169.9" y="128">SPI3_MOSI</text>
<text x="169.9" y="126.8">SPI3_MISO</text>
<text x="202" y="126.8">GND</text>
<text x="202" y="128">GND</text>
<text x="15.7" y="147.7">VM</text>
<text x="23.3" y="146.5">VIN</text>
<text x="25.5" y="147.7">VM</text>
<text x="103.3" y="146.5">SCL1</text>
<text x="103.3" y="145.3">SDA1</text>
<text x="103.3" y="147.7">GND</text>
<text x="103.3" y="149">VCC_3V3</text>
<text x="123" y="147.7">GND</text>
<text x="123" y="149">VCC_3V3</text>
<text x="123" y="146.5">SCL0</text>
<text x="123" y="145.3">SDA0</text>
<text x="14.2" y="155.1">PGND</text>
<text x="24.3" y="152.7">M0_IN1</text>
<text x="24.3" y="153.9">M0_EN1</text>
<text x="60.1" y="152.7">VM</text>
<text x="24.3" y="156.4">M0_IN2</text>
<text x="24.3" y="160.1">M0_IN3</text>
<text x="24.3" y="157.6">M0_EN2</text>
<text x="24.3" y="161.3">M0_EN3</text>
<text x="49" y="160.1">M0_OUT1_P</text>
<text x="65" y="160.1">V3P3</text>
<text x="103.3" y="161.3">U2_TX</text>
<text x="123" y="161.3">PPM</text>
<text x="14.4" y="167.4">V3P3</text>
<text x="49" y="162.5">M0_OUT2_P</text>
<text x="49" y="165">M0_OUT3</text>
<text x="63.8" y="167.4">GND</text>
<text x="103.3" y="162.5">U2_RX</text>
<text x="103.3" y="163.7">GND</text>
<text x="103.3" y="165">VCC_3V3</text>
<text x="123" y="163.7">GND</text>
<text x="123" y="162.5">VCC_5V</text>
<text x="56.6" y="171.8">PGND</text>
<text x="19.2" y="175.5">GND</text>
<text x="56.6" y="176.7">GND</text>
<text x="103.3" y="179.8">SPI3_CLK</text>
<text x="103.3" y="178.5">SPI3_CS</text>
<text x="47.5" y="183.5">PGND</text>
<text x="103.3" y="182.2">SPI3_MOSI</text>
<text x="103.3" y="181">SPI3_MISO</text>
<text x="103.3" y="183.5">GND</text>
<text x="103.3" y="184.7">VCC_3V3</text>
</g>
<g font-size="1.1" fill="#000080">
<text x="9.5" y="27">P1</text>
<text x="23.1" y="26.6">S1</text>
<text x="108.4" y="28.1">D1</text>
<text x="108.4" y="29.4">SS36</text>
<text x="9.5" y="32">Header 2</text>
<text x="74.9" y="30.7">U1</text>
<text x="108.1" y="33.1">C1</text>
<text x="108.1" y="34.3">100nF (104) 10% 50V</text>
<text x="116.9" y="30.2">L1</text>
<text x="116.9" y="32.4">6.8uH</text>
<text x="124.8" y="35.6">R1</text>
<text x="199.6" y="33.2">VR1</text>
<text x="53.8" y="40.4">C3</text>
<text x="53.8" y="41.7">100nF (104) 10% 50V</text>
<text x="58.1" y="36.9">R2</text>
<text x="58.1" y="38.1">330KΩ (3303) ±1%</text>
<text x="74.9" y="40.6">TPS54331D</text>
<text x="124.8" y="36.9">10KΩ (1002) ±1%</text>
<text x="131.6" y="39.2">C2</text>
<text x="131.6" y="40.4">47uF (476) 10% 50V</text>
<text x="182.2" y="40.4">C4</text>
<text x="182.2" y="41.7">22uF (226) 20% 6.3V</text>
<text x="189.5" y="40.4">C5</text>
<text x="189.5" y="41.7">100nF (104) 10% 50V</text>
<text x="199.6" y="40.8">AMS1117-3.3</text>
<text x="215.5" y="40.4">C6</text>
<text x="215.5" y="41.7">22uF (226) 20% 6.3V</text>
<text x="222.9" y="40.4">C7</text>
<text x="222.9" y="41.7">100nF (104) 10% 50V</text>
<text x="251.9" y="39.3">R3</text>
<text x="251.9" y="40.6">1KΩ (1001) ±1%</text>
<text x="18.1" y="46.2">R5</text>
<text x="43.9" y="47.8">C12</text>
<text x="48.9" y="44.2">C9</text>
<text x="48.9" y="45.4">4.7uF (475) 10% 16V</text>
<text x="58.1" y="48">R6</text>
<text x="63.7" y="45.4">C11</text>
<text x="63.7" y="46.6">8.2nF (822) 10% 50V</text>
<text x="67.4" y="44.2">C10</text>
<text x="67.4" y="45.4">1.2nF (122) 10% 50V</text>
<text x="124.8" y="43">R4</text>
<text x="124.8" y="44.3">1.8KΩ (1801) ±1%</text>
<text x="136.5" y="42.9">C8</text>
<text x="136.5" y="44.2">47uF (476) 10% 50V</text>
<text x="254.1" y="47.8">D2</text>
<text x="18.1" y="48.5">0Ω (0R0) ±1%</text>
<text x="43.9" y="49.1">4.7uF (475) 10% 16V</text>
<text x="58.1" y="49.2">68KΩ (6802) ±1%</text>
<text x="66.8" y="51.7">R7</text>
<text x="66.8" y="52.9">30KΩ (3002) ±1%</text>
<text x="71.1" y="49.1">C13</text>
<text x="71.1" y="50.3">10pF (100) 5% 50V</text>
<text x="34.2" y="68.9">U2</text>
<text x="179.8" y="71.4">FK407M1</text>
<text x="18.6" y="75.1">R8</text>
<text x="18.6" y="76.3">0.01Ω</text>
<text x="34.2" y="78.8">INA240A1PW</text>
<text x="107" y="84.4">R9</text>
<text x="107" y="86.6">4.7KΩ (4701) ±1%</text>
<text x="107" y="88.1">R10</text>
<text x="34.2" y="91.1">U3</text>
<text x="107" y="90.3">4.7KΩ (4701) ±1%</text>
<text x="107" y="91.8">R11</text>
<text x="107" y="94">4.7KΩ (4701) ±1%</text>
<text x="107" y="95.5">R12</text>
<text x="18.6" y="96">R13</text>
<text x="18.6" y="97.2">0.01Ω</text>
<text x="34.2" y="100.9">INA240A1PW</text>
<text x="107" y="97.7">4.7KΩ (4701) ±1%</text>
<text x="24.9" y="118.2">P2</text>
<text x="24.9" y="124.3">Header 3</text>
<text x="179.8" y="132.9">M1</text>
<text x="17" y="149.3">EC15</text>
<text x="31.7" y="145.3">U4</text>
<text x="57.5" y="148.8">C14</text>
<text x="17" y="150.6">10uF</text>
<text x="57.5" y="151.6">C16</text>
<text x="57.5" y="155">100nF (104) 10% 50V</text>
<text x="57.5" y="150.1">10nF (103) 10% 50V</text>
<text x="116.9" y="160.1">P7</text>
<text x="20.6" y="167">R14</text>
<text x="66.1" y="162.4">C17</text>
<text x="66.1" y="163.6">100nF (104) 10% 50V</text>
<text x="116.9" y="166.2">Header 3</text>
<text x="20.6" y="169.2">4.7KΩ (4701) ±1%</text>
<text x="31.7" y="181">DRV8313PWP</text>
<text x="97.1" y="187.2">P6</text>
<text x="248.3" y="194.5">Altium Limited</text>
<text x="248.3" y="195.8">L3, 12a Rodborough Rd</text>
<text x="248.3" y="197">Frenchs Forest</text>
<text x="220.5" y="200.7">D:\SomeFunnyThing\FOC Drive\PCB Project\FOC Drive.SchDoc</text>
<text x="248.3" y="198.2">NSW</text>
<text x="248.3" y="199.5">Australia 2086</text>
</g>
<g font-size=".9" fill="#000080">
<text x="97.1" y="144.2">P3</text>
<text x="116.9" y="144.2">P4</text>
<text x="97.1" y="151.2">MOLEX</text>
<text x="116.9" y="151.2">MOLEX</text>
<text x="97.1" y="160.2">P5</text>
<text x="97.1" y="167.2">MOLEX</text>
</g>
</svg>
